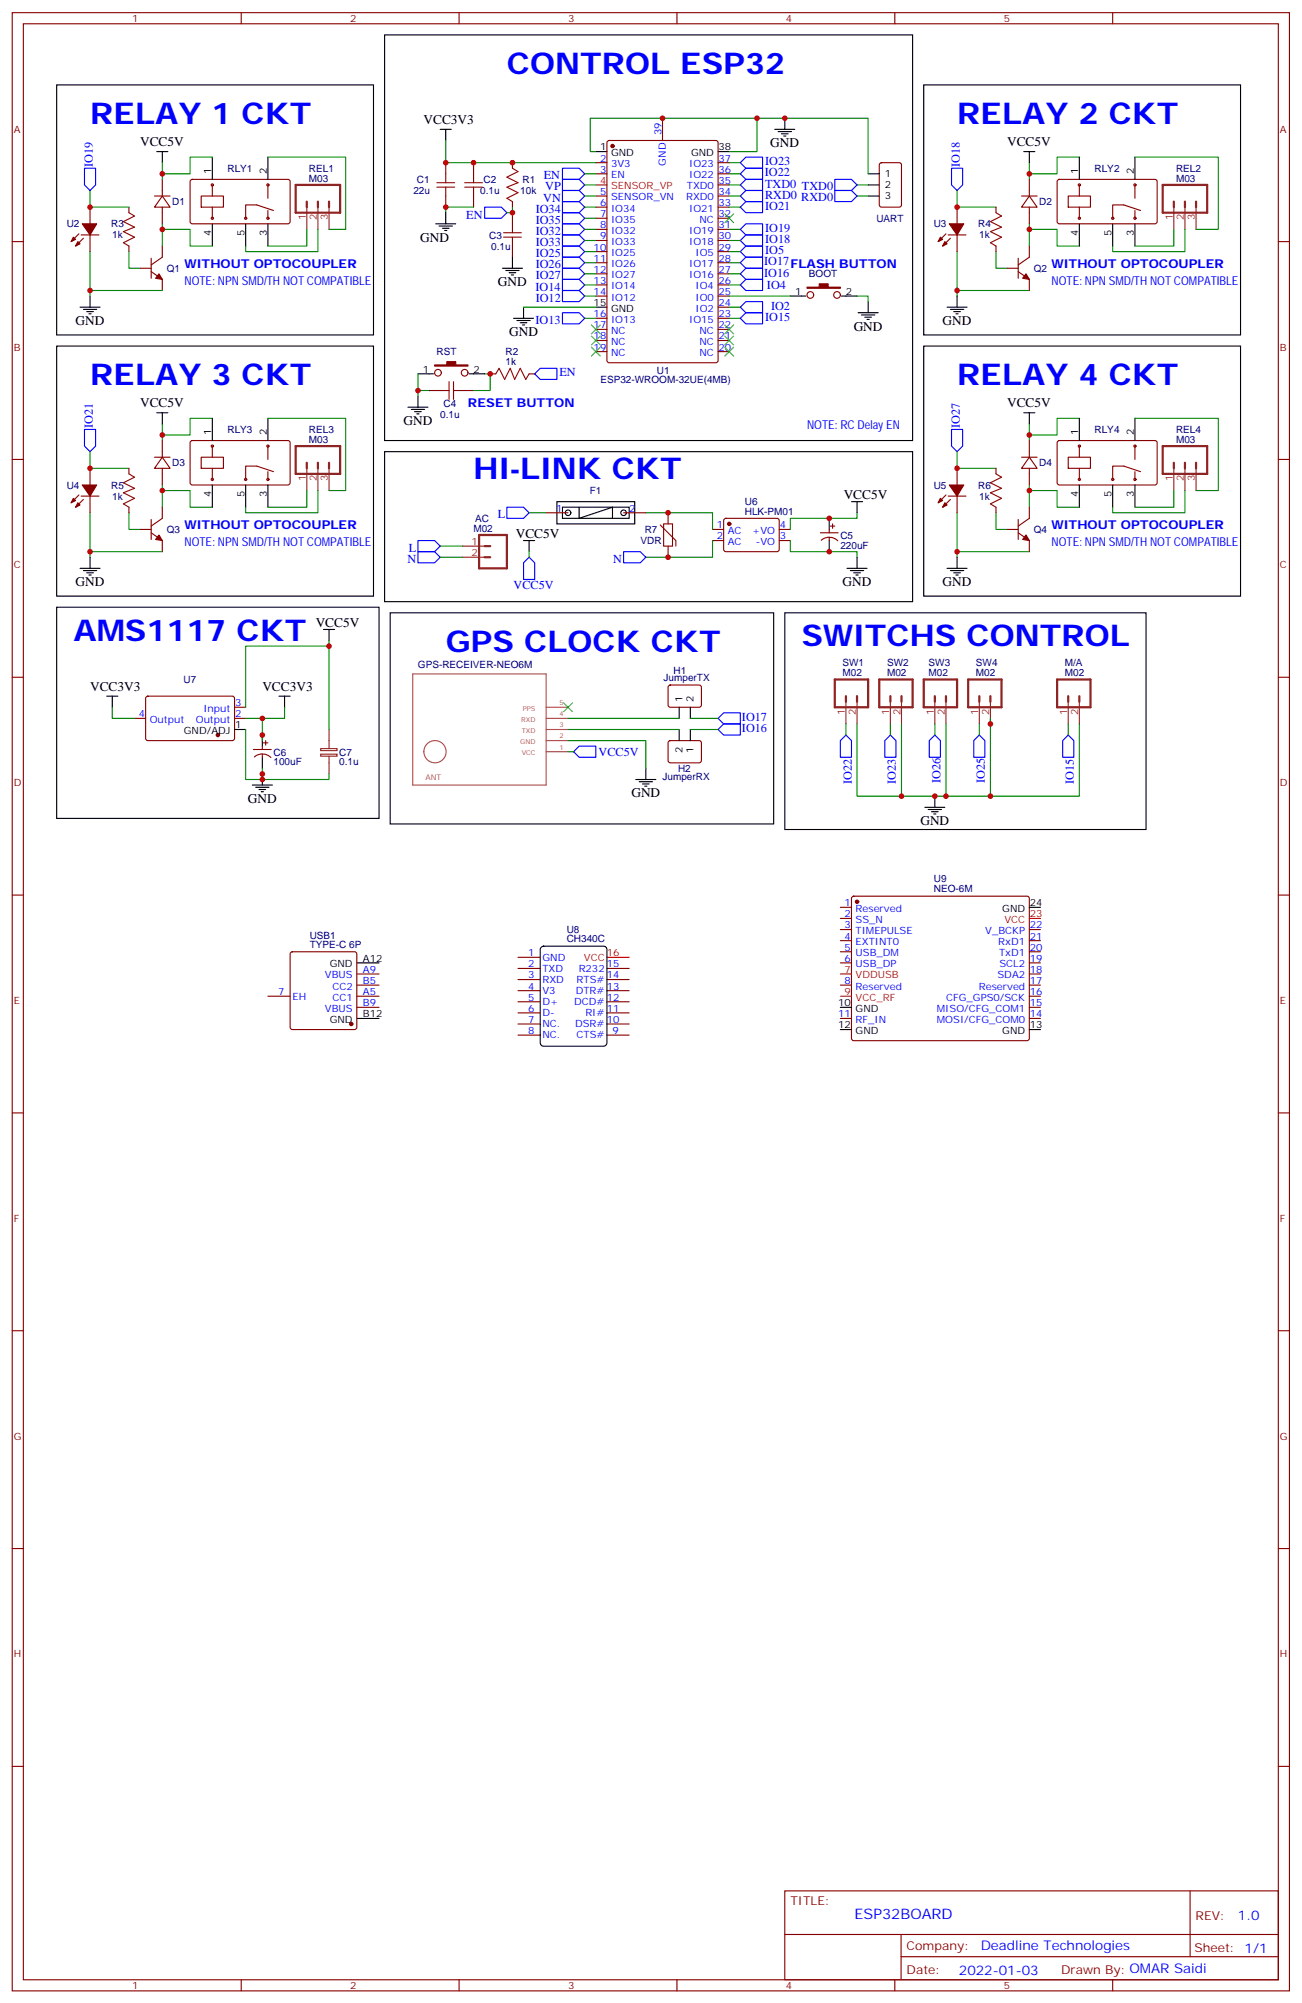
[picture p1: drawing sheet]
<svg xmlns="http://www.w3.org/2000/svg" width="413mm" height="636mm" viewBox="0 0 413 636" stroke-linecap="round" stroke-linejoin="round" font-family="sans-serif">
<g fill="none" stroke="#870000" stroke-width=".35">
<path d="M3.9 4h405.3v628h-405.3zM7.4 7.5h398.3v620.9h-398.3zM76.6 4v3.5M145.7 4v3.5M214.8 4v3.5M284 4v3.5M353.1 4v3.5M210.3 37.5v7.1M51.5 56.9v5.3M60.6 57.1l.4-.2 30.6 .1 .5 .6-.1 13-.6 .4h-30.6l-.5-.7v-12.7zM67.4 58.7v3.5M85 58.7v4.2"/>
<path d="M141.5 51.6v3.6M150.3 51.6v3.6M162.6 51.6v1.8M189.1 51.6h3.5M189.1 55.2h3.5M192.9 44.8l.4-.2h33.9l.6 .4 .1 69.4-.5 .7h-34.1l-.6-.4-.1-69.4zM227.9 51.6h3.5M227.9 55.2h3.5M227.9 58.7h3.5M279.3 51.9l.5-.3h5.6l.6 .5 .1 13-.5 .6-5.8 .1-.7-.5-.1-12.9zM326.7 56.9v5.3M335.7 57.1l.5-.2 30.6 .1 .4 .6v13l-.7 .4h-30.6l-.4-.7v-12.7z"/>
<path d="M342.5 58.7v3.5M360.2 58.7v4.2M3.9 76.7h3.5M25 74.2l-2.4 2.5M25.8 74.6h5.6M26.5 75.6l-2.5 2.5M28.6 65.8v5.2M28.6 74.6v5.3M40.9 65.8v1.7M40.9 78.1v1.8M49 62.2h5M51.5 62.2l2.5 3.6h-5z"/>
<path d="M51.5 65.8v5.2M51.5 78.1v3.5l-3.5 2.5M63.9 62.2h7v3.6h-7zM67.4 65.8v3.5M85 66.8v2.5M86.8 66.8l-5.3-1.7h-3.5v4.2M141.5 62.2v3.6M150.3 62.2v3.6M162.6 64v1.8M162.6 67.5v3.5M162.6 78.1v3.5M189.1 62.2h3.5"/>
<path d="M189.1 65.8h3.5M189.1 69.3h3.5M189.1 72.8h3.5M189.1 76.3h3.5M189.1 79.9h3.5M227.9 62.2h3.5M227.9 65.8h3.5M227.9 69.3h3.5M227.9 72.8h3.5M227.9 76.3h3.5M227.9 79.9h3.5M300.2 74.2l-2.5 2.5"/>
<path d="M300.9 74.6h5.7M301.6 75.6l-2.4 2.5M303.7 65.8v5.2M303.7 74.6v5.3M316.1 65.8v1.7M316.1 78.1v1.8M324.2 62.2h4.9M326.7 62.2l2.4 3.6h-4.9zM326.7 65.8v5.2M326.7 78.1v3.5l-3.6 2.5M339 62.2h7.1v3.6h-7.1zM342.5 65.8v3.5"/>
<path d="M360.2 66.8v2.5M361.9 66.8l-5.2-1.7h-3.6v4.2M405.7 76.7h3.5M44.4 85.2h3.6M48 86.2l3.5 2.5v3.5M48 82v6.3M189.1 83.4h3.5M189.1 86.9h3.5M189.1 90.5h3.5M189.1 94h3.5M227.9 83.4h3.5M227.9 86.9h3.5"/>
<path d="M227.9 90.5h3.5M227.9 94h3.5M227.9 97.5h3.5M319.6 85.2h3.5M323.1 86.2l3.6 2.5v3.5M323.1 82v6.3M155.6 118.7h1.7M167.9 118.7h1.8M189.1 101h3.5M189.1 104.6h3.5M189.1 108.1h3.5M189.1 111.6h3.5"/>
<path d="M227.9 101h3.5M227.9 104.6h3.5M227.9 108.1h3.5M227.9 111.6h3.5M51.5 139.8v5.3M136.2 124h3.5M146.8 124h3.5M326.7 139.8v5.3M3.9 145.8h3.5M25 157.1l-2.4 2.5M25.8 157.5h5.6M26.5 158.5l-2.5 2.5"/>
<path d="M28.6 148.7v5.3M28.6 157.5v5.3M40.9 148.7v1.7M49 145.1h5M51.5 145.1l2.5 3.6h-5zM51.5 148.7v5.3M60.6 140l.4-.2 30.6 .1 .5 .6-.1 13-.6 .5-30.6-.1-.5-.7v-12.7zM63.9 145.1h7v3.6h-7zM67.4 141.6v3.5M67.4 148.7v3.5M85 141.6v4.2M85 149.7v2.5"/>
<path d="M86.8 149.7l-5.3-1.7h-3.5v4.2M300.2 157.1l-2.5 2.5M300.9 157.5h5.7M301.6 158.5l-2.4 2.5M303.7 148.7v5.3M303.7 157.5v5.3M316.1 148.7v1.7M324.2 145.1h4.9M326.7 145.1l2.4 3.6h-4.9zM326.7 148.7v5.3M335.7 140l.5-.2 30.6 .1 .4 .6v13l-.7 .5-30.6-.1-.4-.7v-12.7zM339 145.1h7.1v3.6h-7.1z"/>
<path d="M342.5 141.6v3.5M342.5 148.7v3.5M360.2 141.6v4.2M360.2 149.7v2.5M361.9 149.7l-5.2-1.7h-3.6v4.2M405.7 145.8h3.5M40.9 161v1.8M44.4 168.1h3.6M48 169.1l3.5 2.5v3.5M48 164.9v6.3M51.5 161v3.5l-3.5 2.5M173.2 162.8h7.1"/>
<path d="M197.9 162.8h7.1M209.5 166.7l5 4.9v1.8M212 162.8v3.5M212 173.4v3.5M226.1 168.1h3.6M226.1 171.6h3.6M229.9 164.7l.5-.2 16.5 .1 .4 .6-.1 9.5-.6 .4h-16.5l-.4-.7v-9.2zM247.3 168.1h3.5M247.3 171.6h3.5M260.3 169.1h5.7M260.6 171.5a3.8 3.8 0 0 1 5.3 .2M263.2 168.1v1"/>
<path d="M263.2 170.5v1.1M263.5 167h1.4M264.2 166.3v1.4M316.1 161v1.8M319.6 168.1h3.5M323.1 169.1l3.6 2.5v3.5M323.1 164.9v6.3M326.7 161v3.5l-3.6 2.5M3.9 215h3.5M212.3 217.7l.4-.2h9.5l.4 .7-.1 5.9-.6 .4-9.4-.1-.5-.6v-5.6zM405.7 215h3.5M42.7 228h3.5"/>
<path d="M46.4 221.2l.5-.2h27.1l.4 .7v13l-.7 .4-27.1-.1-.4-.6v-12.7zM74.4 228h3.6M74.4 224.5h3.6M80.4 237.9h5.7M83.3 236.9v1M83.3 239.3v1.1M83.6 235.8h1.4M84.3 235.1v1.4M212.3 235.3l.4-.2h9.5l.4 .7-.1 5.9-.6 .4h-9.4l-.5-.7v-5.6zM80.7 240.3a3.8 3.8 0 0 1 5.3 .2M3.9 284.1h3.5M266.7 288h3.5"/>
<path d="M266.7 291.5h3.5M266.7 295.1h3.5M266.7 298.6h3.5M270.5 284.7l.4-.2h55.1l.5 .2 .2 .5v44.4l-.3 .5-.4 .2h-55.1l-.5-.2-.2-.5v-44.4zM326.7 295.1h3.5M326.7 298.6h3.5M405.7 284.1h3.5M85 316.2h7.1M92.3 302.3l.5-.2h19.7l.5 .2 .2 .5v23.3l-.2 .5-.5 .2h-19.7l-.5-.2-.2-.5v-23.3zM113.2 316.2h7.1M113.2 309.2h7.1M113.2 312.7h7.1"/>
<path d="M113.2 319.8h7.1M164.4 307.4h7M164.4 310.9h7M164.4 314.5h7M164.4 318h7M164.4 303.9h7M192.6 307.4h7.1M192.6 310.9h7.1M192.6 314.5h7.1M192.6 318h7.1M266.7 312.7h3.5M266.7 302.1h3.5"/>
<path d="M266.7 305.6h3.5M326.7 316.2h3.5M326.7 309.2h3.5M326.7 312.7h3.5M326.7 319.8h3.5M326.7 302.1h3.5M326.7 305.6h3.5M164.4 321.5h7M164.4 325h7M164.4 328.6h7M192.6 321.5h7.1M192.6 325h7.1"/>
<path d="M192.6 328.6h7.1M266.7 323.3h3.5M326.7 323.3h3.5M3.9 353.3h3.5M405.7 353.3h3.5M3.9 422.4h3.5M405.7 422.4h3.5M3.9 491.6h3.5M405.7 491.6h3.5M3.9 560.7h3.5M405.7 560.7h3.5M249.1 600.2h156.6v28.2h-156.6z"/>
<path d="M249.1 614.1h156.5M286 614.1v14.1M377.7 600.2v20.9M76.6 628.4v3.6M145.7 628.4v3.6M214.8 628.4v3.6M284 628.4v3.6M286 621.1h119.6M353.1 628.4v3.6"/>
<circle cx="67.4" cy="58.7" r=".35"/>
<circle cx="85" cy="58.7" r=".35"/>
<circle cx="342.5" cy="58.7" r=".35"/>
<circle cx="360.2" cy="58.7" r=".35"/>
<circle cx="67.4" cy="69.3" r=".35"/>
<circle cx="78" cy="69.3" r=".35"/>
<circle cx="85" cy="69.3" r=".35"/>
<circle cx="342.5" cy="69.3" r=".35"/>
<circle cx="353.1" cy="69.3" r=".35"/>
<circle cx="360.2" cy="69.3" r=".35"/>
<circle cx="257.2" cy="93.6" r="1.06"/>
<circle cx="265.6" cy="93.6" r="1.06"/>
<circle cx="139" cy="118.3" r="1.06"/>
<circle cx="147.5" cy="118.3" r="1.06"/>
<circle cx="67.4" cy="141.6" r=".35"/>
<circle cx="67.4" cy="152.2" r=".35"/>
<circle cx="78" cy="152.2" r=".35"/>
<circle cx="85" cy="152.2" r=".35"/>
<circle cx="85" cy="141.6" r=".35"/>
<circle cx="342.5" cy="152.2" r=".35"/>
<circle cx="342.5" cy="141.6" r=".35"/>
<circle cx="353.1" cy="152.2" r=".35"/>
<circle cx="360.2" cy="141.6" r=".35"/>
<circle cx="360.2" cy="152.2" r=".35"/>
</g>
<g fill="none" stroke="#000" stroke-width=".35">
<path d="M122.1 11.1h167.5v128.7h-167.5zM18 27h100.5v79.3h-100.5zM249.1 37.5v3.6M293.2 27h100.5v79.3h-100.5zM49.7 48.1h3.6M51.5 48.1v3.5M67.4 49.9v7M85 49.9v7M139.7 41.1h3.5M141.5 41.1v3.5M189.1 48.1h3.5M227.9 48.1h3.5"/>
<path d="M245.9 41.1h6.3M246.9 41.8h4.3M248 42.5h2.1M248.7 43.2h.7M275.5 55.2h3.5M275.5 58.7h3.5M324.9 48.1h3.5M326.7 48.1v3.5M342.5 49.9v7M360.2 49.9v7M67.4 71v7.1M78 71v7.1"/>
<path d="M85 71v7.1M138.3 71h6.3M139.3 71.8h4.3M140.4 72.5h2.1M141.1 73.2h.7M141.5 67.5v3.5M275.5 62.2h3.5M342.5 71v7.1M353.1 71v7.1M360.2 71v7.1M25.4 97.5h6.3M26.5 98.2h4.2"/>
<path d="M27.5 98.9h2.1M28.2 99.6h.7M28.6 94v3.5M159.5 85.2h6.3M160.5 85.9h4.2M161.6 86.6h2.1M162.3 87.3h.7M162.6 81.6v3.6M166.2 97.5v3.5M189.1 97.5h3.5M250.8 94h5M267.1 94h4.9"/>
<path d="M272.3 99.3h6.4M273.4 100h4.2M275.5 95.7v3.6M300.6 97.5h6.3M301.6 98.2h4.3M302.7 98.9h2.1M303.4 99.6h.7M303.7 94v3.5M18 109.9h100.5v79.3h-100.5zM132.6 118.7h5M148.9 118.7h4.9M163 101h6.3"/>
<path d="M164 101.7h4.3M165.1 102.4h2.1M165.8 103.2h.7M274.5 100.7h2.1M275.2 101.4h.7M293.2 109.9h100.5v79.3h-100.5zM49.7 131h3.6M51.5 131v3.5M67.4 132.8v7M85 132.8v7M129.5 129.3h6.3M130.5 130h4.3"/>
<path d="M131.6 130.7h2.1M132.3 131.4h.7M132.6 125.7v3.6M324.9 131h3.5M326.7 131v3.5M342.5 132.8v7M360.2 132.8v7M67.4 154v7M78 154v7M85 154v7M122.1 143.4h167.5v47.6h-167.5zM176.7 159.2h24.7v7.1h-24.7z"/>
<path d="M270.2 159.2h3.6M272 159.2v3.6M342.5 154v7M353.1 154v7M360.2 154v7M28.6 176.9v3.5M166.2 171.6h3.5M167.9 171.6v3.5M178.5 161h21.2v3.5h-21.2zM183.8 161v3.5l10.6-3.5v3.5M263.2 164.5v3.6M263.2 171.6v3.5"/>
<path d="M272 176.9v3.5M303.7 176.9v3.5M18 192.8h102.3v67h-102.3zM25.4 180.4h6.3M26.5 181.1h4.2M27.5 181.8h2.1M28.2 182.5h.7M102.7 199.8h3.5M104.4 199.8v3.5M123.8 194.5h121.7v67h-121.7zM249.1 194.5h114.6v68.8h-114.6zM268.8 180.4h6.4"/>
<path d="M269.9 181.1h4.2M270.9 181.8h2.1M271.6 182.5h.7M300.6 180.4h6.3M301.6 181.1h4.3M302.7 181.8h2.1M303.4 182.5h.7M33.9 221h3.5M35.6 221v3.5M74.4 231.6h3.6M83.3 233.3v3.6M88.5 221h3.6"/>
<path d="M90.3 221v3.5M215.5 224.5v3.5M215.5 231.6v3.5M219.1 224.5v3.5M219.1 231.6v3.5M80.1 249.2h6.3M81.1 249.9h4.3M82.2 250.6h2.1M82.9 251.3h.7M83.3 240.4v3.5M83.3 245.7v3.5M201.8 247.4h6.3"/>
<path d="M202.8 248.1h4.3M203.9 248.8h2.1M204.6 249.6h.7M205 243.9v3.5M293.5 256.3h6.4M294.6 257h4.2M295.6 257.7h2.1M296.3 258.4h.7M296.7 252.7v3.6M326.7 288h3.5M113.2 305.6h7.1M171.7 300.8l.8-.4h19.1l.8 .4 .2 .6v29.6l-.5 .9-.5 .2h-19.1l-.8-.5-.3-.6v-29.6z"/>
<path d="M266.7 319.8h3.5M113.2 323.3h7.1M266.7 326.8h3.5M326.7 326.8h3.5"/>
<circle cx="180.3" cy="162.8" r=".88"/>
<circle cx="197.9" cy="162.8" r=".88"/>
</g>
<path d="M189.1 58.7h3.5M326.7 291.5h3.5M192.6 303.9h7.1M266.7 309.2h3.5M266.7 316.2h3.5" fill="none" stroke="#f00" stroke-width=".35"/>
<g fill="#870000" stroke="#870000" stroke-width=".35">
<path d="M256.1 91.2h3.9v-1.1h2.8v1.1h3.9v.3h-10.6z"/>
<path d="M137.9 115.9h3.9v-1.1h2.8v1.1h3.9v.3h-10.6z"/>
<path d="M50.4 86.9l1.1 1.8-2.1-.4z"/>
<path d="M26.1 71h4.6l-2.1 3.6z"/>
<path d="M23.3 75.3l.7 .7-1.4 .7z"/>
<path d="M24.7 76.7l.7 .7-1.4 .7z"/>
<path d="M301.3 71h4.6l-2.2 3.6z"/>
<path d="M298.4 75.3l.8 .7-1.5 .7z"/>
<path d="M299.9 76.7l.7 .7-1.4 .7z"/>
<path d="M325.6 86.9l1.1 1.8-2.1-.4z"/>
<path d="M26.1 154h4.6l-2.1 3.5z"/>
<path d="M23.3 158.2l.7 .7-1.4 .7z"/>
<path d="M24.7 159.6l.7 .7-1.4 .7z"/>
<path d="M50.4 169.8l1.1 1.8-2.1-.4z"/>
<path d="M301.3 154h4.6l-2.2 3.5z"/>
<path d="M298.4 158.2l.8 .7-1.5 .7z"/>
<path d="M299.9 159.6l.7 .7-1.4 .7z"/>
<path d="M325.6 169.8l1.1 1.8-2.1-.4z"/>
<circle cx="194.4" cy="46.4" r=".53"/>
<circle cx="231.4" cy="166.3" r=".53"/>
<circle cx="69.1" cy="233.3" r=".53"/>
<circle cx="111.5" cy="325" r=".53"/>
<circle cx="272" cy="286.2" r=".53"/>
</g>
<g fill="none" stroke="#a10000" stroke-width=".35">
<path d="M138.6 58h5.7M138.6 59.4h5.7M141.5 55.2v2.8M141.5 59.4v2.8M147.5 58h5.6M147.5 59.4h5.6M150.3 55.2v2.8M150.3 59.4v2.8M162.6 53.4l1.8 1.1-3.5 1.7 3.5 1.8-3.5 1.4 3.5 1.8-3.5 1.7 1.7 1.1M40.9 67.5l1.8 1.1-3.5 1.7 3.5 1.8-3.5 1.4 3.5 1.8-3.5 1.7 1.7 1.1M159.8 73.9h5.7M159.8 75.3h5.7"/>
<path d="M162.6 71v2.9M162.6 75.3v2.8M316.1 67.5l1.8 1.1-3.6 1.7 3.6 1.8-3.6 1.4 3.6 1.8-3.6 1.7 1.8 1.1M157.3 118.7l1.1-1.8 1.8 3.5 1.7-3.5 1.4 3.5 1.8-3.5 1.8 3.5 1-1.7M139.7 124h2.8M142.5 121.1v5.7M143.9 124h2.9M143.9 121.1v5.7M40.9 150.4l1.8 1.1-3.5 1.7 3.5 1.8-3.5 1.4 3.5 1.8-3.5 1.7 1.7 1.1M316.1 150.4l1.8 1.1-3.6 1.7 3.6 1.8-3.6 1.4 3.6 1.8-3.6 1.7 1.8 1.1M210.6 166.3h2.8v7.1h-2.8z"/>
</g>
<g fill="none" stroke="#008700" stroke-width=".35">
<path d="M240.2 37.5v10.6h-8.8M51.5 55.2v1.7M67.4 49.9h-7.1v5.3h-8.8v-3.6M85 49.9h24.7v22.9h-5.3M141.5 44.6v7h47.6M185.6 55.2h3.5M185.6 58.7h3.5M189.1 48.1h-1.8v-10.6h88.2v17.7M231.4 55.2h3.5M231.4 51.6h3.5M231.4 58.7h3.5M272 58.7h3.5"/>
<path d="M326.7 55.2v1.7M342.5 49.9h-7v5.3h-8.8v-3.6M360.2 49.9h26.4v22.9h-7M28.6 60.5v5.3h12.3M28.6 79.9v12.3h22.9M40.9 79.9v5.3h3.5M51.5 78.1v-5.3h8.8v5.3h7.1M51.5 71v1.8M97.4 72.8v5.3h-12.4M100.9 72.8v7.1h-22.9v-1.8M150.3 65.8h-8.8v1.7M162.6 65.8v1.7h-1.7"/>
<path d="M185.6 72.8h3.5M185.6 76.3h3.5M185.6 79.9h3.5M185.6 65.8h3.5M185.6 62.2h3.5M185.6 69.3h3.5M231.4 72.8h3.5M231.4 76.3h3.5M231.4 79.9h3.5M231.4 65.8h3.5M231.4 62.2h3.5M272 62.2h3.5"/>
<path d="M303.7 79.9v12.3h23M303.7 60.5v5.3h12.4M316.1 79.9v5.3h3.5M326.7 78.1v-5.3h8.8v5.3h7M326.7 71v1.8M372.5 72.8v5.3h-12.3M376.1 72.8v7.1h-23v-1.8M28.6 92.2v1.8M166.2 97.5h22.9M185.6 90.5h3.5M185.6 83.4h3.5M185.6 86.9h3.5"/>
<path d="M185.6 94h3.5M231.4 94h19.4M231.4 97.5h3.5M231.4 90.5h3.5M231.4 83.4h3.5M231.4 86.9h3.5M272 94h3.5v1.7M303.7 92.2v1.8M132.6 118.7v5.3h3.6M153.8 118.7h1.8v5.3h-5.3M185.6 101h3.5M231.4 101h3.5"/>
<path d="M51.5 138.1v1.7M67.4 132.8h-7.1v5.3h-8.8v-3.6M85 132.8h24.7v22.9h-5.3M132.6 124v1.7M326.7 138.1v1.7M342.5 132.8h-7v5.3h-8.8v-3.6M360.2 132.8h26.4v22.9h-7M28.6 143.4v5.3h12.3M51.5 154v1.7M97.4 155.7v5.3h-12.4M100.9 155.7v7.1h-22.9v-1.8M303.7 143.4v5.3h12.4"/>
<path d="M326.7 154v1.7M372.5 155.7v5.3h-12.3M376.1 155.7v7.1h-23v-1.8M28.6 162.8v12.3h22.9M28.6 175.1v1.8M40.9 162.8v5.3h3.5M51.5 161v-5.3h8.8v5.3h7.1M139.7 173.4h7.1M139.7 176.9h7.1M167.9 162.8h5.3M167.9 175.1v1.8M205 162.8h21.1v5.3"/>
<path d="M226.1 171.6v5.3h-21.1M250.8 171.6v3.5h21.2v1.8M272 162.8v1.7h-21.2v3.6M303.7 162.8v12.3h23M303.7 175.1v1.8M316.1 162.8v5.3h3.5M326.7 161v-5.3h8.8v5.3h7M104.4 203.3v1.8M35.6 224.5v3.5h7.1M78 231.6v15.8h5.3v-3.5M78 228h5.3v7.1M78 224.5v-19.4h26.4v26.5"/>
<path d="M90.3 224.5v3.5h-7M180.3 231.6h35.2M180.3 228h35.2M180.3 235.1h24.7v8.8M180.3 238.6h1.7M219.1 228h8.8M219.1 231.6h8.8M268.5 229.8v3.5M272 229.8v22.9h14.1M282.6 229.8v3.5M286.1 229.8v22.9h14.1v-22.9M296.7 229.8v3.5"/>
<path d="M310.8 229.8v3.5M314.3 228v24.7h-14.1M339 229.8v3.5M342.5 229.8v22.9h-28.2M104.4 245.7v1.7h-21.1"/>
</g>
<g fill="none" stroke="#3c3" stroke-width=".35">
<path d="M230 67.9l2.8 2.8M232.8 67.9l-2.8 2.8M187.7 103.2l2.8 2.8M187.7 106.7l2.8 2.8M187.7 110.2l2.8 2.8M190.5 103.2l-2.8 2.8M190.5 106.7l-2.8 2.8M190.5 110.2l-2.8 2.8M230 110.2l2.8 2.8M230 106.7l2.8 2.8M230 103.2l2.8 2.8M232.8 110.2l-2.8 2.8"/>
<path d="M232.8 106.7l-2.8 2.8M232.8 103.2l-2.8 2.8M178.9 223.1l2.8 2.8M181.7 223.1l-2.8 2.8"/>
</g>
<g fill="none" stroke="#00f" stroke-width=".35">
<path d="M26.8 53.4h3.5v5.3l-1.7 1.8-1.8-1.8zM178.5 53.4h5.3l1.8 1.8-1.8 1.7h-5.3zM178.5 56.9h5.3l1.8 1.8-1.8 1.8h-5.3zM236.7 53.4h5.3v3.5h-5.3l-1.8-1.7zM236.7 49.9h5.3v3.5h-5.3l-1.8-1.8zM236.7 56.9h5.3v3.6h-5.3l-1.8-1.8zM264.9 56.9h5.3l1.8 1.8-1.8 1.8h-5.3zM302 53.4h3.5v5.3l-1.8 1.8-1.7-1.8zM153.8 65.8h5.3l1.8 1.7-1.8 1.8h-5.3zM178.5 60.5h5.3l1.8 1.7-1.8 1.8h-5.3zM178.5 64h5.3l1.8 1.8-1.8 1.7h-5.3zM178.5 67.5h5.3l1.8 1.8-1.8 1.7h-5.3z"/>
<path d="M178.5 71h5.3l1.8 1.8-1.8 1.8h-5.3zM178.5 74.6h5.3l1.8 1.7-1.8 1.8h-5.3zM178.5 78.1h5.3l1.8 1.8-1.8 1.7h-5.3zM234.9 79.9l1.8-1.8h5.3v3.5h-5.3zM234.9 72.8l1.8-1.8h5.3v3.6h-5.3zM234.9 65.8l1.8-1.8h5.3v3.5h-5.3zM236.7 74.6h5.3v3.5h-5.3l-1.8-1.8zM236.7 60.5h5.3v3.5h-5.3l-1.8-1.8zM264.9 60.5h5.3l1.8 1.7-1.8 1.8h-5.3zM178.5 88.7h5.3l1.8 1.8-1.8 1.7h-5.3zM178.5 99.3h5.3l1.8 1.7-1.8 1.8h-5.3zM178.5 81.6h5.3l1.8 1.8-1.8 1.8h-5.3z"/>
<path d="M178.5 85.2h5.3l1.8 1.7-1.8 1.8h-5.3zM178.5 92.2h5.3l1.8 1.8-1.8 1.7h-5.3zM236.7 95.7h5.3v3.6h-5.3l-1.8-1.8zM236.7 88.7h5.3v3.5h-5.3l-1.8-1.7zM236.7 99.3h5.3v3.5h-5.3l-1.8-1.8zM236.7 81.6h5.3v3.6h-5.3l-1.8-1.8zM236.7 85.2h5.3v3.5h-5.3l-1.8-1.8zM171.4 116.9h5.3v3.5h-5.3l-1.7-1.7zM26.8 136.3h3.5v5.3l-1.7 1.8-1.8-1.8zM302 136.3h3.5v5.3l-1.8 1.8-1.7-1.8zM132.6 171.6h5.3l1.8 1.8-1.8 1.7h-5.3zM132.6 175.1h5.3l1.8 1.8-1.8 1.7h-5.3z"/>
<path d="M160.9 161h5.3l1.7 1.8-1.7 1.7h-5.3zM167.9 176.9l1.8 1.7v5.3h-3.5v-5.3zM197.9 175.1h5.3l1.8 1.8-1.8 1.7h-5.3zM182 238.6l1.8-1.7h5.3v3.5h-5.3zM227.9 228l1.8-1.7h5.2v3.5h-5.2zM229.7 229.8h5.2v3.5h-5.2l-1.8-1.7zM268.5 233.3l1.7 1.8v5.3h-3.5v-5.3zM282.6 233.3l1.7 1.8v5.3h-3.5v-5.3zM296.7 233.3l1.7 1.8v5.3h-3.5v-5.3zM310.8 233.3l1.8 1.8v5.3h-3.6v-5.3zM339 233.3l1.8 1.8v5.3h-3.5v-5.3z"/>
</g>
<g fill="none" stroke="#8c2424" stroke-width=".35">
<path d="M97.4 65.8v7M100.9 65.8v7M104.4 65.8v7M372.5 65.8v7M376.1 65.8v7M379.6 65.8v7M97.4 148.7v7M100.9 148.7v7M104.4 148.7v7M372.5 148.7v7M376.1 148.7v7M379.6 148.7v7"/>
<path d="M146.8 173.4h7M146.8 176.9h7M101.8 237.6h5.2v.7h-5.2zM101.8 239.4h5.2v.6h-5.2zM104.4 231.6v6M268.5 222.7v7.1M272 222.7v7.1M282.6 222.7v7.1M286.1 222.7v7.1M296.7 222.7v7.1M300.2 222.7v7.1M310.8 222.7v7.1"/>
<path d="M314.3 222.7v7.1M339 222.7v7.1M342.5 222.7v7.1M104.4 240v5.7"/>
</g>
<path d="M131 213.9h42.3v35.3h-42.3zM134.5 238.6a3.5 3.5 0 0 1 5.1-3.2 3.5 3.5 0 0 1 .6 6 3.5 3.5 0 0 1-5.6-2.1l-.1-.7M173.3 224.5h7M173.3 228h7M173.3 231.6h7M173.3 235.1h7M173.3 238.6h7" fill="none" stroke="#a64a4a" stroke-width=".35"/>
<g fill="none" stroke="#8c2424" stroke-width=".71">
<path d="M93.8 58.7h14.1v8.8h-14.1zM369 58.7h14.1v8.8h-14.1zM97.4 64v1.8M100.9 64v1.8M104.4 64v1.8M372.5 64v1.8M376.1 64v1.8M379.6 64v1.8M93.8 141.6h14.1v8.8h-14.1zM97.4 146.9v1.8M100.9 146.9v1.8M104.4 146.9v1.8"/>
<path d="M369 141.6h14.1v8.8h-14.1zM372.5 146.9v1.8M376.1 146.9v1.8M379.6 146.9v1.8M152 169.8h8.9v10.6h-8.9zM153.8 176.9h1.8M153.8 173.4h1.8M264.9 215.7h10.6v8.8h-10.6zM279 215.7h10.6v8.8h-10.6zM293.2 215.7h10.5v8.8h-10.5zM307.3 215.7h10.6v8.8h-10.6zM335.5 215.7h10.6v8.8h-10.6z"/>
<path d="M268.5 221v1.7M272 221v1.7M282.6 221v1.7M286.1 221v1.7M296.7 221v1.7M300.2 221v1.7M310.8 221v1.7M314.3 221v1.7M339 221v1.7M342.5 221v1.7"/>
</g>
<g fill="#c00">
<circle cx="132.6" cy="124" r=".88"/>
<circle cx="155.6" cy="118.7" r=".88"/>
<circle cx="141.5" cy="65.8" r=".88"/>
<circle cx="141.5" cy="51.6" r=".88"/>
<circle cx="150.3" cy="51.6" r=".88"/>
<circle cx="162.6" cy="51.6" r=".88"/>
<circle cx="210.3" cy="37.5" r=".88"/>
<circle cx="240.2" cy="37.5" r=".88"/>
<circle cx="249.1" cy="37.5" r=".88"/>
<circle cx="162.6" cy="67.5" r=".88"/>
<circle cx="28.6" cy="92.2" r=".88"/>
<circle cx="51.5" cy="55.2" r=".88"/>
<circle cx="51.5" cy="72.8" r=".88"/>
<circle cx="28.6" cy="65.8" r=".88"/>
<circle cx="303.7" cy="65.8" r=".88"/>
<circle cx="326.7" cy="72.8" r=".88"/>
<circle cx="326.7" cy="55.2" r=".88"/>
<circle cx="303.7" cy="92.2" r=".88"/>
<circle cx="28.6" cy="148.7" r=".88"/>
<circle cx="51.5" cy="155.7" r=".88"/>
<circle cx="51.5" cy="138.1" r=".88"/>
<circle cx="28.6" cy="175.1" r=".88"/>
<circle cx="303.7" cy="148.7" r=".88"/>
<circle cx="326.7" cy="155.7" r=".88"/>
<circle cx="326.7" cy="138.1" r=".88"/>
<circle cx="303.7" cy="175.1" r=".88"/>
<circle cx="212" cy="162.8" r=".88"/>
<circle cx="212" cy="176.9" r=".88"/>
<circle cx="263.2" cy="164.5" r=".88"/>
<circle cx="263.2" cy="175.1" r=".88"/>
<circle cx="83.3" cy="245.7" r=".88"/>
<circle cx="83.3" cy="233.3" r=".88"/>
<circle cx="83.3" cy="247.4" r=".88"/>
<circle cx="104.4" cy="205.1" r=".88"/>
<circle cx="83.3" cy="228" r=".88"/>
<circle cx="300.2" cy="252.7" r=".88"/>
<circle cx="314.3" cy="229.8" r=".88"/>
<circle cx="314.3" cy="252.7" r=".88"/>
<circle cx="296.7" cy="252.7" r=".88"/>
<circle cx="286.1" cy="252.7" r=".88"/>
</g>
<g font-size="9.5" fill="#00f">
<text x="160.9" y="23.4">CONTROL ESP32</text>
<text x="28.6" y="39.3">RELAY 1 CKT</text>
<text x="303.7" y="39.3">RELAY 2 CKT</text>
<text x="28.6" y="122.2">RELAY 3 CKT</text>
<text x="303.7" y="122.2">RELAY 4 CKT</text>
<text x="150.3" y="152.2">HI-LINK CKT</text>
<text x="23.3" y="203.3">AMS1117 CKT</text>
<text x="141.5" y="206.9">GPS CLOCK CKT</text>
<text x="254.4" y="205.1">SWITCHS CONTROL</text>
</g>
<text font-size="4.6" fill="#00f" x="271.2" y="609.2">ESP32BOARD</text>
<g font-size="4.2">
<text x="134.4" y="39.3">VCC3V3</text>
<text x="44.4" y="46.4">VCC5V</text>
<text x="244.5" y="46.7">GND</text>
<text x="319.6" y="46.4">VCC5V</text>
<text x="133.3" y="76.7">GND</text>
<text x="158" y="90.8">GND</text>
<text x="24" y="103.2">GND</text>
<text x="161.6" y="106.7">GND</text>
<text x="270.9" y="104.9">GND</text>
<text x="299.2" y="103.2">GND</text>
<text x="44.4" y="129.3">VCC5V</text>
<text x="319.6" y="129.3">VCC5V</text>
<text x="128.1" y="134.9">GND</text>
<text x="267.8" y="158.5">VCC5V</text>
<text x="163.7" y="170.9">VCC5V</text>
<text x="24" y="186.1">GND</text>
<text x="267.4" y="186.1">GND</text>
<text x="299.2" y="186.1">GND</text>
<text x="100.2" y="199.1">VCC5V</text>
<text x="28.6" y="219.2">VCC3V3</text>
<text x="83.3" y="219.2">VCC3V3</text>
<text x="78.7" y="254.8">GND</text>
<text x="200.4" y="253.1">GND</text>
<text x="292.1" y="261.9">GND</text>
</g>
<g font-size="4.2" fill="#00f">
<text x="392.9" y="609.5">1.0</text>
<text x="311.2" y="619">Deadline Technologies</text>
<text x="304.3" y="626.8">2022-01-03</text>
</g>
<g font-size="3.9" fill="#00f">
<text x="29.4" y="52.9" transform="rotate(-90 29.4 52.9)">IO19</text>
<text x="242.8" y="52.4">IO23</text>
<text x="304.6" y="52.9" transform="rotate(-90 304.6 52.9)">IO18</text>
<text x="172.6" y="56.9">EN</text>
<text x="242.7" y="56">IO22</text>
<text x="242.8" y="59.6">TXD0 TXD0</text>
<text x="172.4" y="64">VN</text>
<text x="173" y="60.5">VP</text>
<text x="242.8" y="63.1">RXD0 RXD0</text>
<text x="148" y="69.4">EN</text>
<text x="170" y="67.5">IO34</text>
<text x="170" y="71">IO35</text>
<text x="242.8" y="66.6">IO21</text>
<text x="170" y="74.6">IO32</text>
<text x="242.8" y="73.6">IO19</text>
<text x="242.8" y="77.1">IO18</text>
<text x="170" y="78.1">IO33</text>
<text x="170" y="81.6">IO25</text>
<text x="242.8" y="80.6">IO5</text>
<text x="58.6" y="85.2">WITHOUT OPTOCOUPLER</text>
<text x="170" y="85.2">IO26</text>
<text x="170" y="88.7">IO27</text>
<text x="242.5" y="84.2">IO17FLASH BUTTON</text>
<text x="242.5" y="87.8">IO16</text>
<text x="333.7" y="85.2">WITHOUT OPTOCOUPLER</text>
<text x="58.6" y="90.5">NOTE: NPN SMD/TH NOT COMPATIBLE</text>
<text x="170" y="92.2">IO14</text>
<text x="170" y="95.7">IO12</text>
<text x="243.4" y="91.8">IO4</text>
<text x="333.7" y="90.5">NOTE: NPN SMD/TH NOT COMPATIBLE</text>
<text x="242.8" y="101.9">IO15</text>
<text x="244.7" y="98.4">IO2</text>
<text x="170" y="102.8">IO13</text>
<text x="177.6" y="119.5">EN</text>
<text x="148.5" y="129.3">RESET BUTTON</text>
<text x="29.4" y="135.8" transform="rotate(-90 29.4 135.8)">IO21</text>
<text x="256.1" y="136.3">NOTE: RC Delay EN</text>
<text x="304.6" y="135.8" transform="rotate(-90 304.6 135.8)">IO27</text>
<text x="158" y="164.5">L</text>
<text x="58.6" y="173.4">NOTE: NPN SMD/TH NOT COMPATIBLE</text>
<text x="58.6" y="168.1">WITHOUT OPTOCOUPLER</text>
<text x="333.7" y="173.4">NOTE: NPN SMD/TH NOT COMPATIBLE</text>
<text x="333.7" y="168.1">WITHOUT OPTOCOUPLER</text>
<text x="129.3" y="178.6">N</text>
<text x="129.7" y="175.1">L</text>
<text x="194.6" y="178.6">N</text>
<text x="163" y="187">VCC5V</text>
<text x="235.5" y="232.4">IO16</text>
<text x="235.5" y="228.9">IO17</text>
<text x="190" y="239.9">VCC5V</text>
<text x="270.3" y="248.8" transform="rotate(-90 270.3 248.8)">IO22</text>
<text x="284.3" y="248.9" transform="rotate(-90 284.3 248.9)">IO23</text>
<text x="298.4" y="248.6" transform="rotate(-90 298.4 248.6)">IO26</text>
<text x="312.6" y="248.6" transform="rotate(-90 312.6 248.6)">IO25</text>
<text x="340.8" y="248.9" transform="rotate(-90 340.8 248.9)">IO15</text>
</g>
<g font-size="3.9" fill="#800">
<text x="250.8" y="604.8">TITLE:</text>
<text x="379.5" y="609.5">REV:</text>
<text x="287.7" y="619">Company:</text>
<text x="379.1" y="619.6">Sheet: 1/1</text>
<text x="287.7" y="626.7">Date:</text>
<text x="336.8" y="626.8">Drawn By: OMAR Saidi</text>
</g>
<g font-size="3.2" fill="#800">
<text x="42" y="7">1</text>
<text x="111.1" y="7">2</text>
<text x="180.3" y="7">3</text>
<text x="249.4" y="7">4</text>
<text x="318.6" y="7">5</text>
<text x="4.4" y="42.1">A</text>
<text x="406.2" y="42.1">A</text>
<text x="4.4" y="111.3">B</text>
<text x="406.2" y="111.3">B</text>
<text x="4.4" y="180.4">C</text>
<text x="406.2" y="180.4">C</text>
<text x="4.4" y="249.6">D</text>
<text x="406.2" y="249.6">D</text>
<text x="4.4" y="318.7">E</text>
<text x="406.2" y="318.7">E</text>
<text x="4.4" y="387.8">F</text>
<text x="406.2" y="387.8">F</text>
<text x="4.4" y="457">G</text>
<text x="406.2" y="457">G</text>
<text x="4.4" y="526.1">H</text>
<text x="406.2" y="526.1">H</text>
<text x="42" y="631.4">1</text>
<text x="111.1" y="631.4">2</text>
<text x="180.3" y="631.4">3</text>
<text x="249.4" y="631.4">4</text>
<text x="318.6" y="631.4">5</text>
</g>
<g font-size="3.2">
<text x="190.4" y="47.8">1</text>
<text x="228.1" y="47.8">38</text>
<text x="193.9" y="49.5">GND</text>
<text x="219.3" y="49.5">GND</text>
<text x="67" y="55.2" transform="rotate(-90 67 55.2)">1</text>
<text x="84.7" y="55.2" transform="rotate(-90 84.7 55.2)">2</text>
<text x="280.8" y="56.2">1</text>
<text x="280.8" y="59.8">2</text>
<text x="342.2" y="55.2" transform="rotate(-90 342.2 55.2)">1</text>
<text x="359.8" y="55.2" transform="rotate(-90 359.8 55.2)">2</text>
<text x="280.8" y="63.3">3</text>
<text x="67" y="74.8" transform="rotate(-90 67 74.8)">4</text>
<text x="77.6" y="74.8" transform="rotate(-90 77.6 74.8)">5</text>
<text x="84.7" y="74.8" transform="rotate(-90 84.7 74.8)">3</text>
<text x="342.2" y="74.8" transform="rotate(-90 342.2 74.8)">4</text>
<text x="352.8" y="74.8" transform="rotate(-90 352.8 74.8)">5</text>
<text x="359.8" y="74.8" transform="rotate(-90 359.8 74.8)">3</text>
<text x="252.3" y="93.6">1</text>
<text x="268.5" y="93.6">2</text>
<text x="188.4" y="97.2">15</text>
<text x="193.9" y="98.9">GND</text>
<text x="134.2" y="118.3">1</text>
<text x="150.3" y="118.3">2</text>
<text x="67" y="138.1" transform="rotate(-90 67 138.1)">1</text>
<text x="84.7" y="138.1" transform="rotate(-90 84.7 138.1)">2</text>
<text x="342.2" y="138.1" transform="rotate(-90 342.2 138.1)">1</text>
<text x="359.8" y="138.1" transform="rotate(-90 359.8 138.1)">2</text>
<text x="67" y="157.7" transform="rotate(-90 67 157.7)">4</text>
<text x="77.6" y="157.7" transform="rotate(-90 77.6 157.7)">5</text>
<text x="84.7" y="157.7" transform="rotate(-90 84.7 157.7)">3</text>
<text x="342.2" y="157.7" transform="rotate(-90 342.2 157.7)">4</text>
<text x="352.8" y="157.7" transform="rotate(-90 352.8 157.7)">5</text>
<text x="359.8" y="157.7" transform="rotate(-90 359.8 157.7)">3</text>
<text x="216.6" y="222.7" transform="rotate(-90 216.6 222.7)">1</text>
<text x="220.1" y="222.7" transform="rotate(-90 220.1 222.7)">2</text>
<text x="58.4" y="233">GND/ADJ</text>
<text x="74.6" y="231.2">1</text>
<text x="216.6" y="238.9" transform="rotate(-90 216.6 238.9)">2</text>
<text x="220.1" y="238.9" transform="rotate(-90 220.1 238.9)">1</text>
<text x="326.8" y="287.7">24</text>
<text x="318.1" y="289.4">GND</text>
<text x="115.2" y="305.3">A12</text>
<text x="104.7" y="307.1">GND</text>
<text x="115.2" y="322.9">B12</text>
<text x="266" y="319.4">10</text>
<text x="271.5" y="321.2">GND</text>
<text x="104.7" y="324.7">GND</text>
<text x="266" y="326.5">12</text>
<text x="271.5" y="328.2">GND</text>
<text x="318.1" y="328.2">GND</text>
<text x="326.8" y="326.5">13</text>
</g>
<g font-size="3.2" fill="#00f">
<text x="209.9" y="42.8" transform="rotate(-90 209.9 42.8)">39</text>
<text x="190.4" y="51.3">2</text>
<text x="193.9" y="53.1">3V3</text>
<text x="211.3" y="52.6" transform="rotate(-90 211.3 52.6)">GND</text>
<text x="218.7" y="53.1">IO23</text>
<text x="228.1" y="51.3">37</text>
<text x="190.4" y="54.8">3</text>
<text x="193.9" y="56.6">EN</text>
<text x="218.7" y="56.6">IO22</text>
<text x="228.1" y="54.8">36</text>
<text x="228.1" y="58.3">35</text>
<text x="190.4" y="65.4">6</text>
<text x="190.4" y="61.9">5</text>
<text x="193.9" y="63.6">SENSOR_VN</text>
<text x="217.7" y="63.6">RXD0</text>
<text x="218" y="60.1">TXD0</text>
<text x="228.1" y="61.9">34</text>
<text x="228.1" y="65.4">33</text>
<text x="190.4" y="68.9">7</text>
<text x="193.9" y="70.7">IO35</text>
<text x="193.9" y="67.2">IO34</text>
<text x="218.7" y="67.2">IO21</text>
<text x="222" y="70.7">NC</text>
<text x="228.1" y="68.9">32</text>
<text x="190.4" y="76">9</text>
<text x="190.4" y="72.5">8</text>
<text x="193.9" y="77.8">IO33</text>
<text x="193.9" y="74.2">IO32</text>
<text x="218.7" y="74.2">IO19</text>
<text x="218.7" y="77.8">IO18</text>
<text x="228.1" y="72.5">31</text>
<text x="228.1" y="76">30</text>
<text x="188.4" y="83">11</text>
<text x="188.4" y="79.5">10</text>
<text x="193.9" y="81.3">IO25</text>
<text x="220.7" y="81.3">IO5</text>
<text x="228.1" y="79.5">29</text>
<text x="228.1" y="83">28</text>
<text x="188.4" y="86.6">12</text>
<text x="193.9" y="88.3">IO27</text>
<text x="193.9" y="84.8">IO26</text>
<text x="218.7" y="84.8">IO17</text>
<text x="218.7" y="88.3">IO16</text>
<text x="228.1" y="86.6">27</text>
<text x="188.4" y="93.6">14</text>
<text x="188.4" y="90.1">13</text>
<text x="193.9" y="95.4">IO12</text>
<text x="193.9" y="91.9">IO14</text>
<text x="220.7" y="91.9">IO4</text>
<text x="220.7" y="95.4">IO0</text>
<text x="228.1" y="90.1">26</text>
<text x="228.1" y="93.6">25</text>
<text x="188.4" y="100.7">16</text>
<text x="220.7" y="98.9">IO2</text>
<text x="228.1" y="97.2">24</text>
<text x="228.1" y="100.7">23</text>
<text x="188.4" y="107.7">18</text>
<text x="188.4" y="104.2">17</text>
<text x="193.9" y="106">NC</text>
<text x="193.9" y="102.4">IO13</text>
<text x="218.7" y="102.4">IO15</text>
<text x="222" y="106">NC</text>
<text x="228.1" y="104.2">22</text>
<text x="228.1" y="107.7">21</text>
<text x="188.4" y="111.3">19</text>
<text x="193.9" y="113">NC</text>
<text x="193.9" y="109.5">NC</text>
<text x="222" y="109.5">NC</text>
<text x="222" y="113">NC</text>
<text x="228.1" y="111.3">20</text>
<text x="176.5" y="162.4">1</text>
<text x="199.7" y="162.4">2</text>
<text x="227.5" y="167.7">1</text>
<text x="247.5" y="167.7">4</text>
<text x="227.5" y="171.2">2</text>
<text x="231" y="169.5">AC</text>
<text x="231" y="173">AC</text>
<text x="238.7" y="169.5">+VO</text>
<text x="239.9" y="173">-VO</text>
<text x="247.5" y="171.2">3</text>
<text x="44" y="227.7">4</text>
<text x="64.6" y="225.9">Input</text>
<text x="74.6" y="227.7">2</text>
<text x="74.6" y="224.2">3</text>
<text x="47.5" y="229.4">Output</text>
<text x="62.1" y="229.4">Output</text>
<text x="268" y="287.7">1</text>
<text x="268" y="291.2">2</text>
<text x="271.5" y="289.4">Reserved</text>
<text x="271.5" y="292.9">SS_N</text>
<text x="268" y="294.7">3</text>
<text x="268" y="298.2">4</text>
<text x="271.5" y="296.5">TIMEPULSE</text>
<text x="312.7" y="296.5">V_BCKP</text>
<text x="326.8" y="298.2">21</text>
<text x="326.8" y="294.7">22</text>
<text x="167.7" y="303.5">1</text>
<text x="172.2" y="304.9">GND</text>
<text x="268" y="301.8">5</text>
<text x="268" y="305.3">6</text>
<text x="271.5" y="300">EXTINT0</text>
<text x="271.5" y="303.5">USB_DM</text>
<text x="316.8" y="300">RxD1</text>
<text x="317.1" y="303.5">TxD1</text>
<text x="326.8" y="305.3">19</text>
<text x="326.8" y="301.8">20</text>
<text x="103.1" y="310.6">VBUS</text>
<text x="115.2" y="308.8">A9</text>
<text x="167.7" y="310.6">3</text>
<text x="167.7" y="307.1">2</text>
<text x="172.2" y="312">RXD</text>
<text x="172.2" y="308.5">TXD</text>
<text x="183" y="312">RTS#</text>
<text x="183.7" y="308.5">R232</text>
<text x="192.6" y="307.1">15</text>
<text x="192.6" y="310.6">14</text>
<text x="271.5" y="307.1">USB_DP</text>
<text x="316.6" y="310.6">SDA2</text>
<text x="317.2" y="307.1">SCL2</text>
<text x="326.8" y="308.8">18</text>
<text x="88.3" y="315.9">7</text>
<text x="92.8" y="317.3">EH</text>
<text x="105.5" y="317.6">CC1</text>
<text x="105.5" y="314.1">CC2</text>
<text x="115.2" y="315.9">A5</text>
<text x="115.2" y="312.3">B5</text>
<text x="167.7" y="317.6">5</text>
<text x="167.7" y="314.1">4</text>
<text x="172.2" y="315.5">V3</text>
<text x="182.7" y="315.5">DTR#</text>
<text x="192.6" y="314.1">13</text>
<text x="192.6" y="317.6">12</text>
<text x="268" y="312.3">8</text>
<text x="271.5" y="314.1">Reserved</text>
<text x="300.3" y="317.6">CFG_GPS0/SCK</text>
<text x="310.6" y="314.1">Reserved</text>
<text x="326.8" y="315.9">16</text>
<text x="326.8" y="312.3">17</text>
<text x="103.1" y="321.2">VBUS</text>
<text x="115.2" y="319.4">B9</text>
<text x="167.7" y="321.2">6</text>
<text x="172.2" y="322.6">D-</text>
<text x="172.2" y="319.1">D+</text>
<text x="182.2" y="319.1">DCD#</text>
<text x="185.8" y="322.6">RI#</text>
<text x="192.6" y="321.2">11</text>
<text x="266" y="322.9">11</text>
<text x="297.3" y="321.2">MISO/CFG_COM1</text>
<text x="326.8" y="322.9">14</text>
<text x="326.8" y="319.4">15</text>
<text x="167.7" y="328.2">8</text>
<text x="167.7" y="324.7">7</text>
<text x="172.2" y="329.6">NC.</text>
<text x="172.2" y="326.1">NC.</text>
<text x="182.5" y="326.1">DSR#</text>
<text x="183" y="329.6">CTS#</text>
<text x="192.6" y="324.7">10</text>
<text x="194.4" y="328.2">9</text>
<text x="271.5" y="324.7">RF_IN</text>
<text x="297.3" y="324.7">MOSI/CFG_COM0</text>
</g>
<g font-size="3.2" fill="#000080">
<text x="72.2" y="54.6">RLY1</text>
<text x="98.1" y="57.6">M03</text>
<text x="98.1" y="54.5">REL1</text>
<text x="132.3" y="58.1">C1</text>
<text x="153.5" y="58.1">C2</text>
<text x="165.8" y="58.2">R1</text>
<text x="347.4" y="54.6">RLY2</text>
<text x="373.2" y="57.6">M03</text>
<text x="373.2" y="54.6">REL2</text>
<text x="54.7" y="65.1">D1</text>
<text x="131.2" y="61.6">22u</text>
<text x="152.4" y="61.6">0.1u</text>
<text x="165.1" y="61.7">10k</text>
<text x="329.8" y="65.1">D2</text>
<text x="278.1" y="70.4">UART</text>
<text x="21.2" y="72.2">U2</text>
<text x="35.3" y="72.2">R3</text>
<text x="35.6" y="75.7">1k</text>
<text x="155.2" y="75.8">C3</text>
<text x="296.3" y="72.2">U3</text>
<text x="310.5" y="72.2">R4</text>
<text x="310.8" y="75.7">1k</text>
<text x="155.9" y="79.3">0.1u</text>
<text x="52.9" y="86.3">Q1</text>
<text x="256.7" y="88.1">BOOT</text>
<text x="328.1" y="86.3">Q2</text>
<text x="138.6" y="112.7">RST</text>
<text x="160.5" y="112.8">R2</text>
<text x="160.5" y="115.9">1k</text>
<text x="208.5" y="118.7">U1</text>
<text x="190.5" y="121.6">ESP32-WROOM-32UE(4MB)</text>
<text x="140.8" y="129.3">C4</text>
<text x="72.2" y="137.5">RLY3</text>
<text x="98.1" y="137.5">REL3</text>
<text x="139.7" y="132.8">0.1u</text>
<text x="347.4" y="137.5">RLY4</text>
<text x="373.2" y="137.5">REL4</text>
<text x="98.1" y="140.5">M03</text>
<text x="373.2" y="140.5">M03</text>
<text x="54.7" y="148">D3</text>
<text x="329.8" y="148">D4</text>
<text x="21.2" y="155.1">U4</text>
<text x="35.3" y="155.1">R5</text>
<text x="296.3" y="155.1">U5</text>
<text x="310.5" y="155.1">R6</text>
<text x="35.6" y="158.6">1k</text>
<text x="187.2" y="156.8">F1</text>
<text x="236.4" y="160.2">U6</text>
<text x="310.8" y="158.6">1k</text>
<text x="150.8" y="165.8">AC</text>
<text x="236.4" y="163.4">HLK-PM01</text>
<text x="52.9" y="169.2">Q3</text>
<text x="150.2" y="168.8">M02</text>
<text x="203.3" y="172.7">VDR</text>
<text x="204.6" y="169.2">R7</text>
<text x="266.7" y="171">C5</text>
<text x="328.1" y="169.2">Q4</text>
<text x="266.7" y="174.1">220uF</text>
<text x="132.6" y="212.2">GPS-RECEIVER-NEO6M</text>
<text x="213.8" y="213.9">H1</text>
<text x="267.4" y="214.6">M02</text>
<text x="267.4" y="211.6">SW1</text>
<text x="281.5" y="214.6">M02</text>
<text x="281.5" y="211.6">SW2</text>
<text x="294.7" y="214.6">M02</text>
<text x="294.7" y="211.6">SW3</text>
<text x="309.7" y="214.6">M02</text>
<text x="309.7" y="211.6">SW4</text>
<text x="337.9" y="214.6">M02</text>
<text x="337.9" y="211.6">M/A</text>
<text x="58.2" y="216.8">U7</text>
<text x="210.6" y="216.3">JumperTX</text>
<text x="86.8" y="239.8">C6</text>
<text x="107.7" y="239.8">C7</text>
<text x="86.8" y="242.9">100uF</text>
<text x="107.7" y="242.9">0.1u</text>
<text x="215.2" y="245.1">H2</text>
<text x="210.3" y="247.4">JumperRX</text>
<text x="296.4" y="280">U9</text>
<text x="296.4" y="283.2">NEO-6M</text>
<text x="98.3" y="298">USB1</text>
<text x="179.9" y="299.1">CH340C</text>
<text x="179.9" y="296.1">U8</text>
<text x="98.3" y="301.1">TYPE-C 6P</text>
</g>
<g font-size="3.2" fill="#f00">
<text x="190.4" y="58.3">4</text>
<text x="193.9" y="60.1">SENSOR_VP</text>
<text x="318.8" y="292.9">VCC</text>
<text x="326.8" y="291.2">23</text>
<text x="185.3" y="304.9">VCC</text>
<text x="192.6" y="303.5">16</text>
<text x="268" y="308.8">7</text>
<text x="271.5" y="310.6">VDDUSB</text>
<text x="268" y="315.9">9</text>
<text x="271.5" y="317.6">VCC_RF</text>
</g>
<g font-size="3.2" fill="#8d2323">
<text x="97" y="69.9" transform="rotate(-90 97 69.9)">1</text>
<text x="100.5" y="69.9" transform="rotate(-90 100.5 69.9)">2</text>
<text x="104.1" y="69.9" transform="rotate(-90 104.1 69.9)">3</text>
<text x="372.2" y="69.9" transform="rotate(-90 372.2 69.9)">1</text>
<text x="375.7" y="69.9" transform="rotate(-90 375.7 69.9)">2</text>
<text x="379.2" y="69.9" transform="rotate(-90 379.2 69.9)">3</text>
<text x="97" y="152.8" transform="rotate(-90 97 152.8)">1</text>
<text x="100.5" y="152.8" transform="rotate(-90 100.5 152.8)">2</text>
<text x="104.1" y="152.8" transform="rotate(-90 104.1 152.8)">3</text>
<text x="372.2" y="152.8" transform="rotate(-90 372.2 152.8)">1</text>
<text x="375.7" y="152.8" transform="rotate(-90 375.7 152.8)">2</text>
<text x="379.2" y="152.8" transform="rotate(-90 379.2 152.8)">3</text>
<text x="149.7" y="173">1</text>
<text x="149.7" y="176.5">2</text>
<text x="268.1" y="226.9" transform="rotate(-90 268.1 226.9)">1</text>
<text x="271.6" y="226.9" transform="rotate(-90 271.6 226.9)">2</text>
<text x="282.2" y="226.9" transform="rotate(-90 282.2 226.9)">1</text>
<text x="285.8" y="226.9" transform="rotate(-90 285.8 226.9)">2</text>
<text x="296.3" y="226.9" transform="rotate(-90 296.3 226.9)">1</text>
<text x="299.9" y="226.9" transform="rotate(-90 299.9 226.9)">2</text>
<text x="310.4" y="226.9" transform="rotate(-90 310.4 226.9)">1</text>
<text x="314" y="226.9" transform="rotate(-90 314 226.9)">2</text>
<text x="338.7" y="226.9" transform="rotate(-90 338.7 226.9)">1</text>
<text x="342.2" y="226.9" transform="rotate(-90 342.2 226.9)">2</text>
</g>
<text font-size="2.5" fill="#a54b4b" x="135" y="247.7">ANT</text>
<g font-size="2.1" fill="#a54b4b">
<text x="166" y="225.5">PPS</text>
<text x="177.6" y="223.8">5</text>
<text x="177.6" y="227.3">4</text>
<text x="165.4" y="229.1">RXD</text>
<text x="165.6" y="232.6">TXD</text>
<text x="177.6" y="230.9">3</text>
<text x="165.1" y="236.1">GND</text>
<text x="165.6" y="239.7">VCC</text>
<text x="177.6" y="234.4">2</text>
<text x="177.6" y="237.9">1</text>
</g>
</svg>
